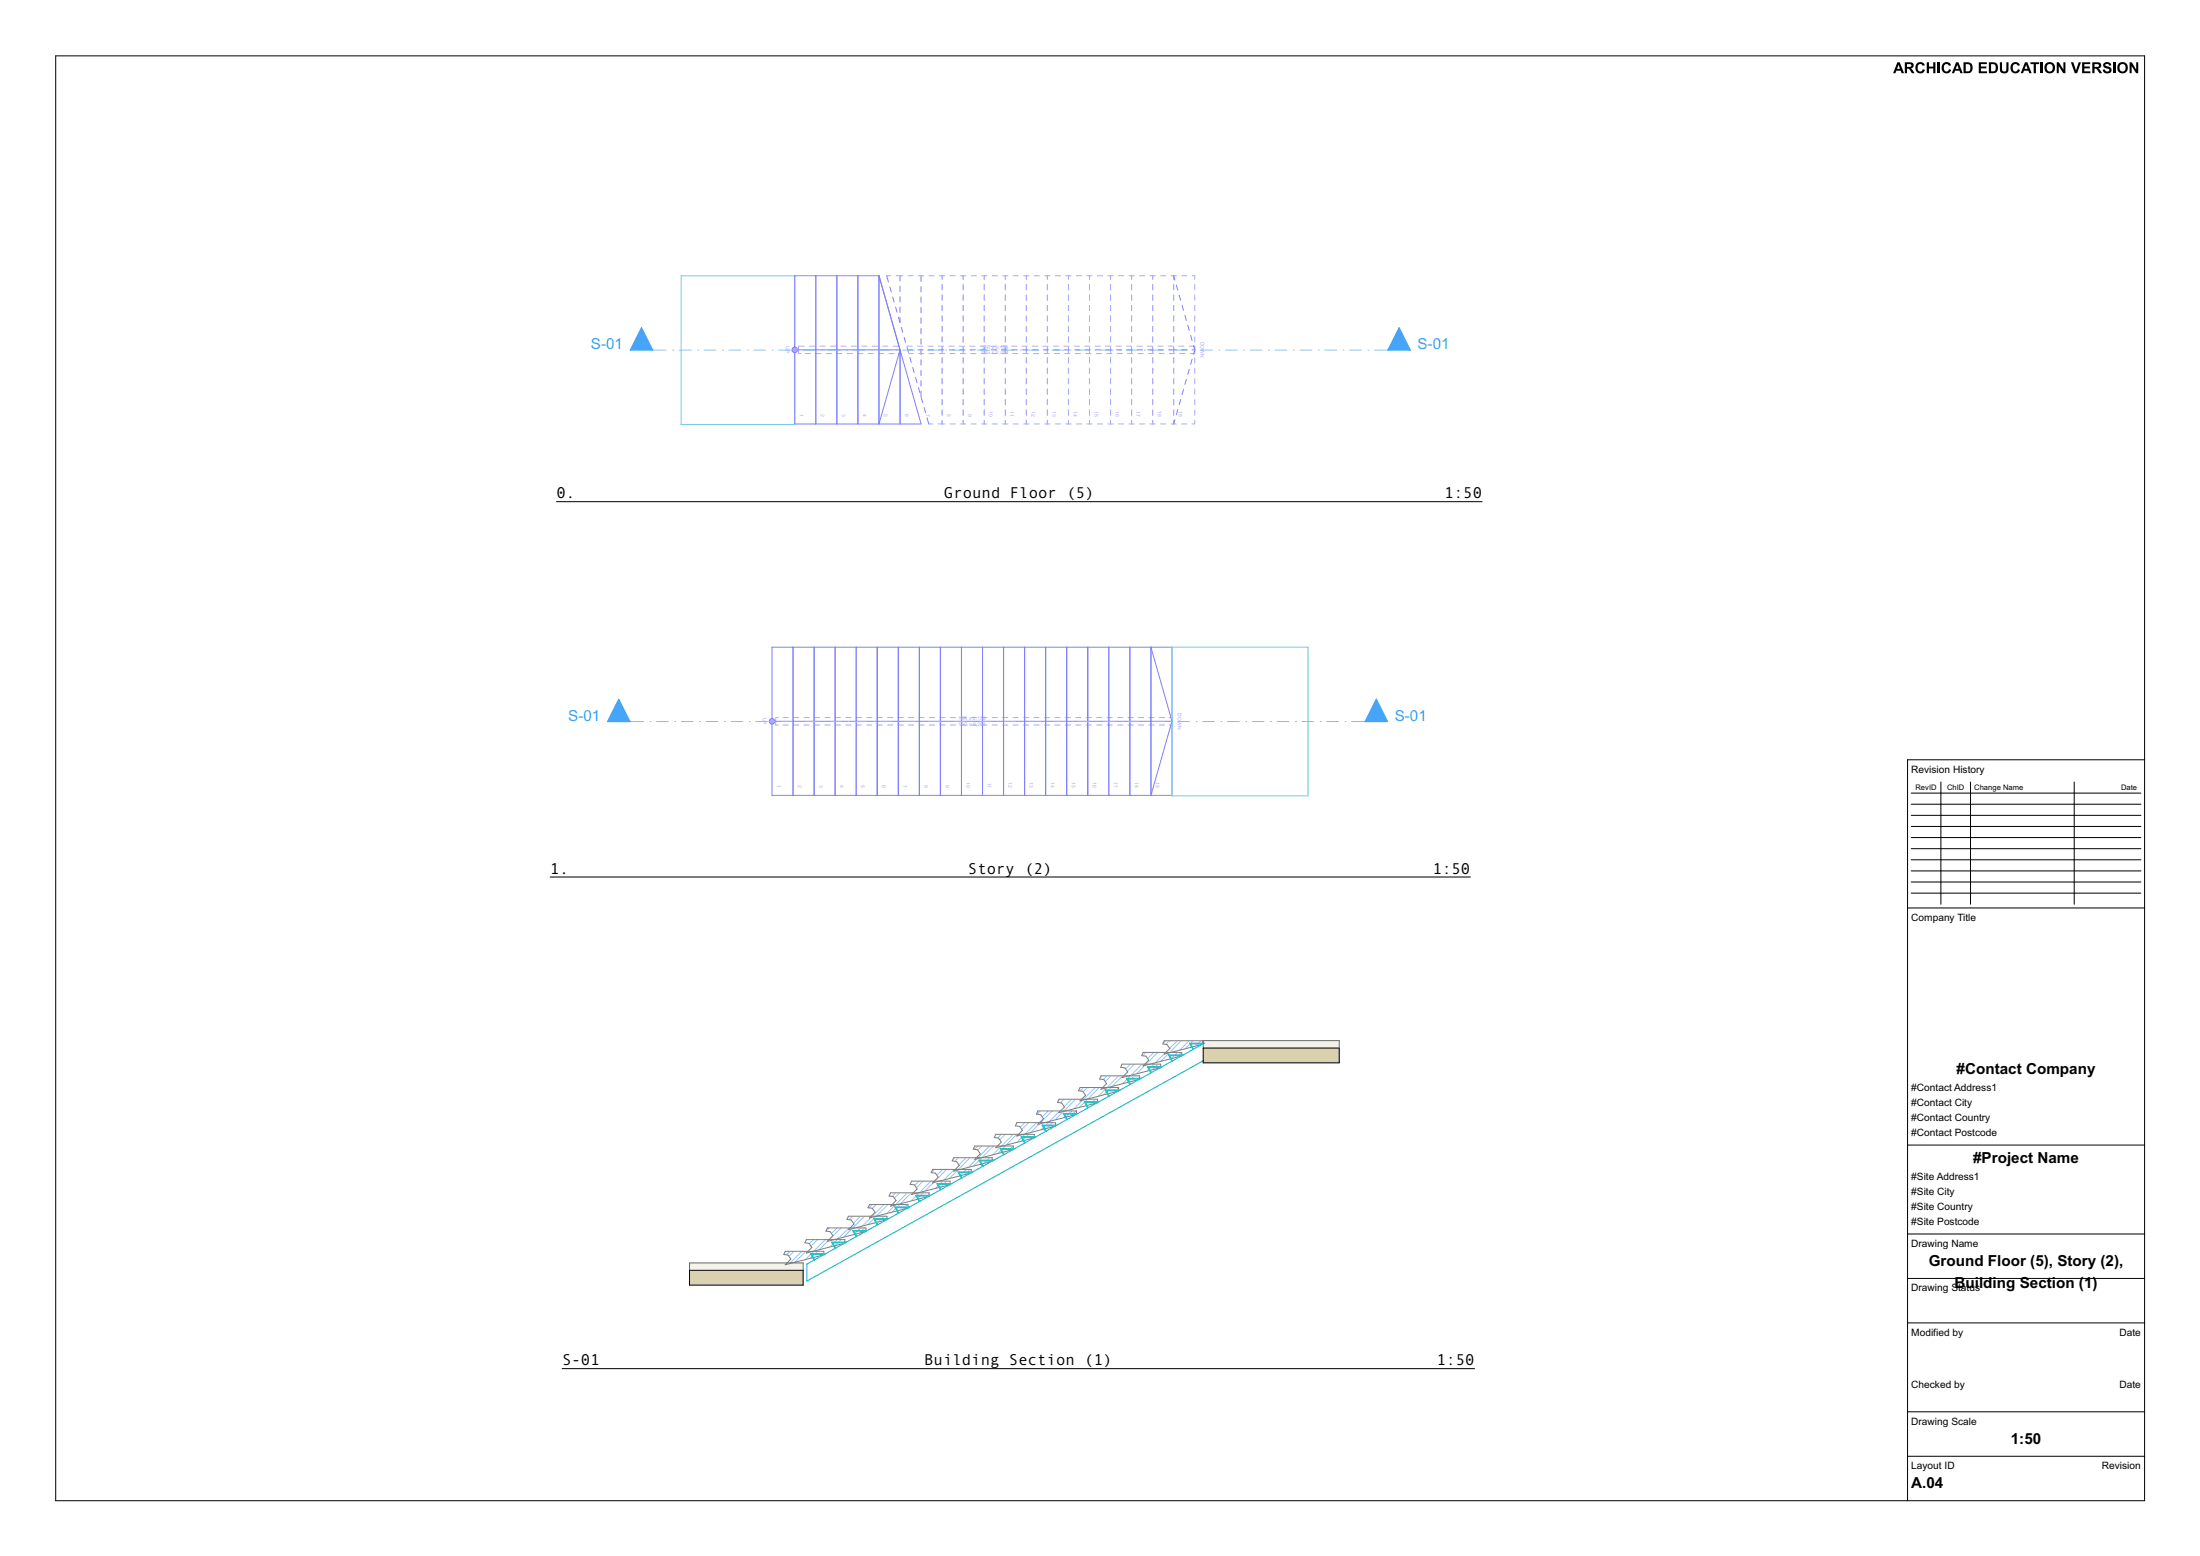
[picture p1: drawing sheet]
<svg xmlns="http://www.w3.org/2000/svg" width="594mm" height="420mm" viewBox="0 0 594 420" stroke-linecap="round" stroke-linejoin="round" font-family="sans-serif">
<path d="M515 205.1h64M515 245.1h64M515 309.1h64M515 333.1h64M515 357.1h64M515 345.1h64M515 393.1h64M515 381.1h64" fill="none" stroke="#000" stroke-width=".27"/>
<path d="M516 211.1h62v33h-62z" fill-rule="evenodd" fill="#fff"/>
<g fill="none" stroke="#000" stroke-width=".27">
<path d="M15 15.1h564v390h-564zM515 205.1v200M516 214.1h62M516 217.1h62M524 211.1v33M532 211.1v33M560 211.1v33M516 220.1h62M516 223.1h62M516 226.1h62M516 229.1h62M516 232.1h62"/>
<path d="M516 235.1h62M516 238.1h62M516 241.1h62"/>
</g>
<!-- layer: Structural - Bearing -->
<path d="M183.9 74.4h30.7v40.2h-30.7z" fill="none" stroke="#71cebe" stroke-width=".27"/>
<g fill="none" stroke="#aaf" stroke-width=".27">
<path d="M239.4 74.4h1.1M241.9 74.4h1.8M243 74.4v1.4M243 77.3v1.4M245.1 74.4h1.5M248 74.4h1.4M248.7 74.4v1.6M248.7 77.4v1.4M250.8 74.4h1.4M253.6 74.4h1.5M254.4 74.4v1M254.4 76.8v1.4"/>
<path d="M254.4 79.6v1.4M256.5 74.4h1.4M259.3 74.4h1.5M260.1 74.4v1M260.1 76.8v1.4M260.1 79.6v1.4M262.2 74.4h1.4M265 74.4h1.5M265.7 74.4v1M265.7 76.8v1.4M265.7 79.6v1.4M267.9 74.4h1.4"/>
<path d="M270.7 74.4h1.5M271.4 74.4v1M271.4 76.8v1.4M271.4 79.6v1.4M273.6 74.4h1.4M276.4 74.4h1.4M277.1 74.4v1M277.1 76.8v1.4M277.1 79.6v1.4M279.2 74.4h1.5M282.1 74.4h1.4M282.8 74.4v1"/>
<path d="M282.8 76.8v1.4M282.8 79.6v1.4M284.9 74.4h1.4M287.8 74.4h1.4M288.5 74.4v1M288.5 76.8v1.4M288.5 79.6v1.4M290.6 74.4h1.4M293.4 74.4h1.5M294.2 74.4v1M294.2 76.8v1.4M294.2 79.6v1.4"/>
<path d="M296.3 74.4h1.4M299.1 74.4h1.5M299.8 74.4v1M299.8 76.8v1.4M299.8 79.6v1.4M302 74.4h1.4M304.8 74.4h1.5M305.5 74.4v1M305.5 76.8v1.4M305.5 79.6v1.4M307.7 74.4h1.4M310.5 74.4h1.4"/>
<path d="M311.2 74.4v1M311.2 76.8v1.4M311.2 79.6v1.4M313.4 74.4h1.4M316.2 74.4h1.4M316.9 74.4v1M316.9 76.8v1.4M316.9 79.6v1.4M319 74.4h1.4M321.9 74.4h.7v1M322.6 76.8v1.4M322.6 79.6v1.4"/>
<path d="M217.2 93.4h-1.6v2h.7M217.4 95.4h1.5M218.6 93.4h1.4M220.3 95.4h1.4M221.4 93.4h1.4M223.1 95.4h1.4M224.2 93.4h1.4M225.9 95.4h1.4M227 93.4h1.4M228.7 95.4h1.4M229.9 93.4h1.4M231.6 95.4h1.4"/>
<path d="M232.7 93.4h1.4M234.4 95.4h1.4M235.5 93.4h1.4M237.2 95.4h1.4M238.3 93.4h1.4M240 95.4h1.4M241.1 93.4h1.6M242.6 95.4h.7M243 80.1v1.4M243 82.9v1.4M243 85.7v1.4M244.8 93.4h1.5"/>
<path d="M245.4 95.4h1.2M247.7 93.4h1.4M248 95.4h1.4M248.7 80.2v1.4M248.7 83v1.4M248.7 85.8v1.5M248.7 88.7v1.4M248.7 91.5v1.4M248.7 94.3v1.4M248.7 97.1v1.4M248.7 100v1.4M250.5 93.4h1.4"/>
<path d="M250.8 95.4h1.4M253.4 93.4h1.4M253.6 95.4h1.4M254.4 82.4v1.5M254.4 85.3v1.4M254.4 88.1v1.4M254.4 90.9v1.4M254.4 93.7v1.4M254.4 96.6v1.4M254.4 99.4v1.4M256.2 93.4h1.4M256.5 95.4h1.4"/>
<path d="M259 93.4h1.4M259.3 95.4h1.4M260.1 82.4v1.5M260.1 85.3v1.4M260.1 88.1v1.4M260.1 90.9v1.4M260.1 93.7v1.4M260.1 96.6v1.4M260.1 99.4v1.4M261.8 93.4h1.4M262.1 95.4h1.4M264.6 93.4h1.5"/>
<path d="M264.9 95.4h1.4M265.7 82.4v1.5M265.7 85.3v1.4M265.7 88.1v1.4M265.7 90.9v1.4M265.7 93.7v1.4M265.7 96.6v1.4M265.7 99.4v1.4M267.5 93.4h1.4M267.7 95.4h1.5M270.3 93.4h1.4M270.6 95.4h1.4"/>
<path d="M271.4 82.4v1.5M271.4 85.3v1.4M271.4 88.1v1.4M271.4 90.9v1.4M271.4 93.7v1.4M271.4 96.6v1.4M271.4 99.4v1.4M273.1 93.4h1.4M273.4 95.4h1.4M275.9 93.4h1.4M276.2 95.4h1.4M277.1 82.4v1.5"/>
<path d="M277.1 85.3v1.4M277.1 88.1v1.4M277.1 90.9v1.4M277.1 93.7v1.4M277.1 96.6v1.4M277.1 99.4v1.4M278.8 93.4h1.4M279 95.4h1.4M281.6 93.4h1.4M281.9 95.4h1.4M282.8 82.4v1.5M282.8 85.3v1.4"/>
<path d="M282.8 88.1v1.4M282.8 90.9v1.4M282.8 93.7v1.4M282.8 96.6v1.4M282.8 99.4v1.4M284.4 93.4h1.4M284.7 95.4h1.4M287.2 93.4h1.4M287.5 95.4h1.4M288.5 82.4v1.5M288.5 85.3v1.4M288.5 88.1v1.4"/>
<path d="M288.5 90.9v1.4M288.5 93.7v1.4M288.5 96.6v1.4M288.5 99.4v1.4M290 93.4h1.5M290.3 95.4h1.4M292.9 93.4h1.4M293.1 95.4h1.5M294.2 82.4v1.5M294.2 85.3v1.4M294.2 88.1v1.4M294.2 90.9v1.4"/>
<path d="M294.2 93.7v1.4M294.2 96.6v1.4M294.2 99.4v1.4M295.7 93.4h1.4M296 95.4h1.4M298.5 93.4h1.4M298.8 95.4h1.4M299.8 82.4v1.5M299.8 85.3v1.4M299.8 88.1v1.4M299.8 90.9v1.4M299.8 93.7v1.4"/>
<path d="M299.8 96.6v1.4M299.8 99.4v1.4M301.3 93.4h1.4M301.6 95.4h1.4M304.2 93.4h1.4M304.4 95.4h1.4M305.5 82.4v1.5M305.5 85.3v1.4M305.5 88.1v1.4M305.5 90.9v1.4M305.5 93.7v1.4M305.5 96.6v1.4"/>
<path d="M305.5 99.4v1.4M307 93.4h1.4M307.3 95.4h1.4M309.8 93.4h1.4M310.1 95.4h1.4M311.2 82.4v1.5M311.2 85.3v1.4M311.2 88.1v1.4M311.2 90.9v1.4M311.2 93.7v1.4M311.2 96.6v1.4M311.2 99.4v1.4"/>
<path d="M312.6 93.4h1.4M312.9 95.4h1.4M315.4 93.4h1.5M315.7 95.4h1.4M316.9 82.4v1.5M316.9 85.3v1.4M316.9 88.1v1.4M316.9 90.9v1.4M316.9 93.7v1.4M316.9 96.6v1.4M316.9 99.4v1.4M318.3 93.4h1.4"/>
<path d="M318.5 95.4h1.5M321.1 93.4h1.5v2h-1.2M322.6 82.4v1.5M322.6 85.3v1.4M322.6 88.1v1.4M322.6 90.9v1.4M322.6 96.6v1.4M322.6 99.4v1.4M248.7 102.8v1.4M248.7 105.6v1.5M250.8 114.4h1.1M253.3 114.4h1.8"/>
<path d="M254.4 102.2v1.4M254.4 105v1.4M254.4 107.8v1.5M254.4 110.7v1.4M254.4 113.5v.9M256.5 114.4h1.4M259.3 114.4h1.5M260.1 102.2v1.4M260.1 105v1.4M260.1 107.8v1.5M260.1 110.7v1.4M260.1 113.5v.9"/>
<path d="M262.2 114.4h1.4M265 114.4h1.5M265.7 102.2v1.4M265.7 105v1.4M265.7 107.8v1.5M265.7 110.7v1.4M265.7 113.5v.9M267.9 114.4h1.4M270.7 114.4h1.5M271.4 102.2v1.4M271.4 105v1.4M271.4 107.8v1.5"/>
<path d="M271.4 110.7v1.4M271.4 113.5v.9M273.6 114.4h1.4M276.4 114.4h1.4M277.1 102.2v1.4M277.1 105v1.4M277.1 107.8v1.5M277.1 110.7v1.4M277.1 113.5v.9M279.2 114.4h1.5M282.1 114.4h1.4M282.8 102.2v1.4"/>
<path d="M282.8 105v1.4M282.8 107.8v1.5M282.8 110.7v1.4M282.8 113.5v.9M284.9 114.4h1.4M287.8 114.4h1.4M288.5 102.2v1.4M288.5 105v1.4M288.5 107.8v1.5M288.5 110.7v1.4M288.5 113.5v.9M290.6 114.4h1.4"/>
<path d="M293.4 114.4h1.5M294.2 102.2v1.4M294.2 105v1.4M294.2 107.8v1.5M294.2 110.7v1.4M294.2 113.5v.9M296.3 114.4h1.4M299.1 114.4h1.5M299.8 102.2v1.4M299.8 105v1.4M299.8 107.8v1.5M299.8 110.7v1.4"/>
<path d="M299.8 113.5v.9M302 114.4h1.4M304.8 114.4h1.5M305.5 102.2v1.4M305.5 105v1.4M305.5 107.8v1.5M305.5 110.7v1.4M305.5 113.5v.9M307.7 114.4h1.4M310.5 114.4h1.4M311.2 102.2v1.4M311.2 105v1.4"/>
<path d="M311.2 107.8v1.5M311.2 110.7v1.4M311.2 113.5v.9M313.4 114.4h1.4M316.2 114.4h1.4M316.9 102.2v1.4M316.9 105v1.4M316.9 107.8v1.5M316.9 110.7v1.4M316.9 113.5v.9M319 114.4h1.4M322.6 102.2v1.4"/>
<path d="M322.6 105v1.4M322.6 107.8v1.5M322.6 110.7v1.4M322.6 113.5v.9h-.7"/>
</g>
<g fill="none" stroke="#8080ff" stroke-width=".27">
<path d="M214.6 74.4h22.7l11.4 40h-34.1zM220.3 74.4v40M226 74.4v40M231.6 74.4v40M237.3 74.4v40M239.4 74.4l.5 1.7M240.3 77.5l.3 1.3M214.6 94.4h28.4v20M241 80.2l.4 1.3M241.8 82.9l.4 1.4M242.6 85.6l.4 1.4M243.3 88.3l.4 1.4"/>
<path d="M244.1 91l.4 1.4M244.9 93.8l.4 1.3M245.1 94.4h1.3M245.7 96.5l.3 1.3M246.4 99.2l.4 1.3M247.8 94.4h1.4M250.7 94.4h1.4M253.5 94.4h1.4M256.3 94.4h1.4M259.1 94.4h1.4M261.9 94.4h1.5M264.8 94.4h1.4"/>
<path d="M267.6 94.4h1.4M270.4 94.4h1.4M273.2 94.4h1.4M276.1 94.4h1.4M278.9 94.4h1.4M281.7 94.4h1.4M284.5 94.4h1.4M287.3 94.4h1.5M290.2 94.4h1.4M293 94.4h1.4M295.8 94.4h1.4M298.6 94.4h1.4"/>
<path d="M301.5 94.4h1.4M304.3 94.4h1.4M307.1 94.4h1.4M309.9 94.4h1.4M312.7 94.4h1.5M315.6 94.4h2M319 94.4h1.4M321.9 94.4h.7M247.2 101.9l.4 1.4M248 104.6l.4 1.4M248.8 107.3l.3 1.4M249.5 110l.4 1.4"/>
<path d="M250.3 112.8l.5 1.6"/>
</g>
<circle cx="214.6" cy="94.4" r=".75" fill="#aaf"/>
<g fill="none" stroke="#8080ff" stroke-width=".27">
<path d="M237.3 74.4l5.7 20-5.7 20M316.9 74.4l.3 1.2M317.6 77l.4 1.3M318.4 79.7l.4 1.3M319.2 82.4l.4 1.4M319.9 85.1l.4 1.4M320.7 87.8l.4 1.4M321.1 99.7l-.4 1.3M321.5 90.5l.4 1.4M321.9 97l-.4 1.3M322.3 93.3l.3 1.1-.3 1.2M317.2 113.3l-.3 1.1"/>
<path d="M318 110.5l-.4 1.4M318.8 107.8l-.4 1.4M319.6 105.1l-.4 1.4M320.3 102.4l-.4 1.4"/>
<circle cx="214.6" cy="94.4" r=".75"/>
</g>
<!-- layer: Marker - Section -->
<g fill="none" stroke="#80c2ff" stroke-width=".27">
<path d="M176.2 94.5h3.7M181.6 94.5h.1M183.4 94.5h3.2M188.3 94.5h.1M190.1 94.5h3.2M195.1 94.5h.1M196.8 94.5h3.2M201.8 94.5h.1M203.5 94.5h3.2M208.5 94.5h.1M210.2 94.5h3.2M215.2 94.5h.1"/>
<path d="M216.9 94.5h3.2M221.9 94.5h.1M223.6 94.5h3.2M228.6 94.5h.1M230.3 94.5h3.2M235.3 94.5h.1M237 94.5h3.2M242 94.5h.1M243.7 94.5h3.2M248.7 94.5h.1M250.4 94.5h3.2M255.4 94.5h.1"/>
<path d="M257.1 94.5h3.2M262.1 94.5h.1M263.8 94.5h3.2M268.8 94.5h.1M270.5 94.5h3.2M275.5 94.5h.1M277.2 94.5h3.2M282.2 94.5h.1M284 94.5h3.1M288.9 94.5h.1M290.7 94.5h3.1M295.6 94.5h.1"/>
<path d="M297.4 94.5h3.1M302.3 94.5h.1M304.1 94.5h3.1M309 94.5h.1M310.8 94.5h3.1M315.7 94.5h.1M317.5 94.5h3.1M322.4 94.5h.1M324.2 94.5h3.1M329.1 94.5h.1M330.9 94.5h3.1M335.8 94.5h.1"/>
<path d="M337.6 94.5h3.1M342.5 94.5h.1M344.3 94.5h3.2M349.2 94.5h.1M351 94.5h3.2M355.9 94.5h.1M357.7 94.5h3.2M362.6 94.5h.1M364.4 94.5h3.2M369.3 94.5h.1M371.1 94.5h3.7"/>
</g>
<path d="M173.2 88.5l3 6h-6z" fill="#40a5ff"/>
<path d="M173.2 88.5l3 6h-6z" fill="none" stroke="#40a5ff" stroke-width=".35"/>
<path d="M377.8 88.5l3 6h-6z" fill="#40a5ff"/>
<path d="M377.8 88.5l3 6h-6z" fill="none" stroke="#40a5ff" stroke-width=".35"/>
<g fill="none" stroke="#aaf" stroke-width=".27">
<path d="M210.2 193.7h-.8v2h.8M211.4 195.7h1.4M211.4 193.7h1.4M214.3 195.7h1.4M214.3 193.7h1.4M217.1 195.7h1.4M217.1 193.7h1.4M219.9 195.7h1.4M219.9 193.7h1.4M222.7 195.7h1.4M222.7 193.7h1.4M225.5 195.7h1.5"/>
<path d="M225.5 193.7h1.5M228.4 195.7h1.4M228.4 193.7h1.4M231.2 195.7h1.4M231.2 193.7h1.4M234 195.7h1.4M234 193.7h1.4M236.8 195.7h1.4M236.8 193.7h1.4M239.7 195.7h1.4M239.7 193.7h1.4M242.5 195.7h1.4"/>
<path d="M242.5 193.7h1.4M245.3 195.7h1.4M245.3 193.7h1.4M248.1 195.7h1.4M248.1 193.7h1.4M250.9 195.7h1.5M250.9 193.7h1.5M253.8 195.7h1.4M253.8 193.7h1.4M256.6 195.7h1.4M256.6 193.7h1.4M259.4 195.7h1.4"/>
<path d="M259.4 193.7h1.4M262.2 195.7h1.4M262.2 193.7h1.4M265.1 195.7h1.4M265.1 193.7h1.4M267.9 195.7h1.4M267.9 193.7h1.4M270.7 195.7h1.4M270.7 193.7h1.4M273.5 195.7h1.4M273.5 193.7h1.4M276.3 195.7h1.5"/>
<path d="M276.3 193.7h1.5M279.2 195.7h1.4M279.2 193.7h1.4M282 195.7h1.4M282 193.7h1.4M284.8 195.7h1.4M284.8 193.7h1.4M287.6 195.7h1.4M287.6 193.7h1.4M290.5 195.7h1.4M290.5 193.7h1.4M293.3 195.7h1.4"/>
<path d="M293.3 193.7h1.4M296.1 195.7h1.4M296.1 193.7h1.4M298.9 195.7h1.4M298.9 193.7h1.4M301.7 195.7h1.5M301.7 193.7h1.5M304.6 195.7h1.4M304.6 193.7h1.4M307.4 195.7h1.4M307.4 193.7h1.4M310.2 195.7h1.4"/>
<path d="M310.2 193.7h1.4M313 195.7h1.4M313 193.7h1.4M315.7 193.7h.7v2h-.7"/>
</g>
<g fill="none" stroke="#8080ff" stroke-width=".27">
<path d="M208.4 174.7h108v40h-108zM214.1 174.7v40M219.8 174.7v40M225.5 174.7v40M231.2 174.7v40M236.9 174.7v40M242.5 174.7v40M248.2 174.7v40M253.9 174.7v40M259.6 174.7v40M265.3 174.7v40M271 174.7v40"/>
<path d="M276.6 174.7v40M282.3 174.7v40M288 174.7v40M293.7 174.7v40M299.4 174.7v40M305.1 174.7v40M310.8 174.7v40M208.4 194.7h108"/>
</g>
<circle cx="208.4" cy="194.7" r=".75" fill="#aaf"/>
<g fill="none" stroke="#8080ff" stroke-width=".27">
<path d="M310.8 174.7l5.6 20-5.6 20"/>
<circle cx="208.4" cy="194.7" r=".75"/>
</g>
<!-- layer: Structural - Bearing -->
<path d="M316.4 174.7h36.8v40.1h-36.8z" fill="none" stroke="#71cebe" stroke-width=".27"/>
<!-- layer: Marker - Section -->
<g fill="none" stroke="#80c2ff" stroke-width=".27">
<path d="M170.1 194.8h3.6M175.5 194.8h.1M177.3 194.8h3.1M182.2 194.8h.1M184 194.8h3.1M188.9 194.8h.1M190.7 194.8h3.1M195.6 194.8h.1M197.4 194.8h3.1M202.3 194.8h.1M204.1 194.8h3.1M209 194.8h.1"/>
<path d="M210.8 194.8h3.1M215.7 194.8h.1M217.5 194.8h3.2M222.4 194.8h.1M224.2 194.8h3.2M229.1 194.8h.1M230.9 194.8h3.2M235.8 194.8h.1M237.6 194.8h3.2M242.5 194.8h.1M244.3 194.8h3.2M249.2 194.8h.1"/>
<path d="M251 194.8h3.2M255.9 194.8h.1M257.7 194.8h3.2M262.6 194.8h.1M264.4 194.8h3.2M269.3 194.8h.1M271.1 194.8h3.2M276 194.8h.1M277.8 194.8h3.2M282.7 194.8h.1M284.5 194.8h3.2M289.4 194.8h.1"/>
<path d="M291.2 194.8h3.2M296.1 194.8h.1M297.9 194.8h3.2M302.8 194.8h.1M304.6 194.8h3.2M309.6 194.8h.1M311.3 194.8h3.2M316.3 194.8h.1M318 194.8h3.2M323 194.8h.1M324.7 194.8h3.2M329.7 194.8h.1"/>
<path d="M331.4 194.8h3.2M336.4 194.8h.1M338.1 194.8h3.2M343.1 194.8h.1M344.8 194.8h3.2M349.8 194.8h.1M351.5 194.8h3.2M356.5 194.8h.1M358.2 194.8h3.2M363.2 194.8h.1M364.9 194.8h3.7"/>
</g>
<path d="M167.1 188.8l3 6h-6z" fill="#40a5ff"/>
<path d="M167.1 188.8l3 6h-6z" fill="none" stroke="#40a5ff" stroke-width=".35"/>
<path d="M371.6 188.8l3 6h-6z" fill="#40a5ff"/>
<path d="M371.6 188.8l3 6h-6z" fill="none" stroke="#40a5ff" stroke-width=".35"/>
<path d="M212 337.8h10.4v.9l-10.4 2.7 1.5-1.5-.7-1.1-1.2-.2z" fill-rule="evenodd" fill="#fff"/>
<path d="M213.3 337.8l-.9 .9M214.4 337.8l-1.4 1.3M216.5 337.8l-3.3 3.3M217.6 337.8l-3 2.9M219.7 337.8l-2.3 2.2M220.7 337.8l-1.8 1.8M222.4 338.2l-.7 .7" fill="none" stroke="#97cbff" stroke-width=".27"/>
<path d="M217.7 334.6h10.4v1l-10.4 2.6 1.5-1.5-.7-1.1-1.2-.1z" fill-rule="evenodd" fill="#fff"/>
<path d="M219.7 334.6l-1.2 1.1M220.7 334.6l-1.7 1.8M222.8 334.6l-3.1 3.1M223.9 334.6l-2.7 2.7M226 334.6l-2 2M227.1 334.6l-1.7 1.6" fill="none" stroke="#97cbff" stroke-width=".27"/>
<path d="M223.4 331.4h10.4v1l-10.4 2.7 1.5-1.6-.8-1-1.1-.2z" fill-rule="evenodd" fill="#fff"/>
<path d="M223.9 331.4l-.9 .9M226 331.4l-1.5 1.6M227.1 331.4l-3.6 3.6M229.2 331.4l-2.9 2.9M230.2 331.4l-2.5 2.6M232.4 331.4l-1.8 1.8M233.4 331.4l-1.4 1.5" fill="none" stroke="#97cbff" stroke-width=".27"/>
<path d="M229.1 328.3h10.4v.9l-10.4 2.7 1.5-1.5-.8-1.1-1.1-.1z" fill-rule="evenodd" fill="#fff"/>
<path d="M229.2 328.3l-.2 .1M230.2 328.3l-.9 .9M232.3 328.3l-1.9 1.9M233.4 328.3l-3.4 3.4M235.5 328.3l-2.6 2.6M236.6 328.3l-2.3 2.3M238.7 328.3l-1.6 1.5M239.5 328.6l-.9 .9" fill="none" stroke="#97cbff" stroke-width=".27"/>
<path d="M234.8 325.1h10.4v1l-10.5 2.7 1.6-1.6-.8-1.1-1.1-.1z" fill-rule="evenodd" fill="#fff"/>
<path d="M235.5 325.1l-.9 .9M236.6 325.1l-1.1 1.1M238.7 325.1l-3.5 3.5M239.7 325.1l-3.1 3.2M241.9 325.1l-2.5 2.5M242.9 325.1l-2 2.1M245 325.1l-1.3 1.4M245.2 326.1h-.1" fill="none" stroke="#97cbff" stroke-width=".27"/>
<path d="M240.5 322h10.4v.9l-10.5 2.7 1.5-1.5-.7-1.1-1.2-.2z" fill-rule="evenodd" fill="#fff"/>
<path d="M241.8 322l-.9 .9M242.9 322l-1.4 1.4M245 322l-3.3 3.3M246.1 322l-3 2.9M248.2 322l-2.2 2.2M249.3 322l-1.9 1.8M250.9 322.5l-.6 .6" fill="none" stroke="#97cbff" stroke-width=".27"/>
<path d="M246.1 318.8h10.4v1l-10.4 2.6 1.5-1.5-.7-1.1-1.2-.1z" fill-rule="evenodd" fill="#fff"/>
<path d="M248.2 318.8l-1.2 1.2M249.2 318.8l-1.8 1.8M251.4 318.8l-3.1 3.1M252.4 318.8l-2.7 2.7M254.5 318.8l-1.9 2M255.6 318.8l-1.6 1.6" fill="none" stroke="#97cbff" stroke-width=".27"/>
<path d="M251.8 315.7h10.4v.9l-10.4 2.7 1.5-1.5-.7-1.1-1.2-.2z" fill-rule="evenodd" fill="#fff"/>
<path d="M252.4 315.7l-.9 .8M254.5 315.7l-1.6 1.5M255.6 315.7l-3.6 3.5M257.7 315.7l-2.8 2.8M258.8 315.7l-2.5 2.4M260.9 315.7l-1.8 1.7M261.9 315.7l-1.3 1.3" fill="none" stroke="#97cbff" stroke-width=".27"/>
<path d="M257.5 312.5h10.4v1l-10.4 2.6 1.5-1.5-.8-1.1-1.1-.1z" fill-rule="evenodd" fill="#fff"/>
<path d="M257.7 312.5l-.3 .3M258.7 312.5l-.9 1M260.9 312.5l-2 2M261.9 312.5l-3.3 3.3M264 312.5l-2.6 2.6M265.1 312.5l-2.3 2.2M267.2 312.5l-1.5 1.5M267.9 312.9l-.8 .8" fill="none" stroke="#97cbff" stroke-width=".27"/>
<path d="M263.2 309.3h10.4v1l-10.4 2.7 1.5-1.6-.8-1-1.1-.2z" fill-rule="evenodd" fill="#fff"/>
<path d="M264 309.3l-.9 .9M265.1 309.3l-1.1 1.1M267.2 309.3l-3.5 3.5M268.3 309.3l-3.2 3.2M270.4 309.3l-2.4 2.4M271.4 309.3l-2 2.1M273.6 309.3l-1.3 1.3" fill="none" stroke="#97cbff" stroke-width=".27"/>
<path d="M268.9 306.2h10.4v.9l-10.5 2.7 1.6-1.5-.8-1.1-1.1-.2z" fill-rule="evenodd" fill="#fff"/>
<path d="M270.4 306.2l-1 1M271.4 306.2l-1.5 1.5M273.5 306.2l-3.2 3.2M274.6 306.2l-2.9 2.9M276.7 306.2l-2.2 2.1M277.8 306.2l-1.8 1.8M279.3 306.8l-.5 .5" fill="none" stroke="#97cbff" stroke-width=".27"/>
<path d="M274.6 303h10.4v1l-10.5 2.6 1.5-1.5-.7-1.1-1.1-.1z" fill-rule="evenodd" fill="#fff"/>
<path d="M274.6 303h-.1M276.7 303l-1.2 1.3M277.8 303l-1.9 1.9M279.9 303l-3.1 3.1M280.9 303l-2.6 2.7M283.1 303l-2 2M284.1 303l-1.6 1.6" fill="none" stroke="#97cbff" stroke-width=".27"/>
<path d="M280.2 299.9h10.4v.9l-10.4 2.7 1.5-1.5-.7-1.1-1.2-.2z" fill-rule="evenodd" fill="#fff"/>
<path d="M280.9 299.9l-.9 .9M283 299.9l-1.6 1.6M284.1 299.9l-3.5 3.5M286.2 299.9l-2.8 2.8M287.3 299.9l-2.5 2.4M289.4 299.9l-1.7 1.7M290.5 299.9l-1.4 1.3" fill="none" stroke="#97cbff" stroke-width=".27"/>
<path d="M285.9 296.7h10.4v1l-10.4 2.6 1.5-1.5-.7-1.1-1.2-.1z" fill-rule="evenodd" fill="#fff"/>
<path d="M286.2 296.7l-.5 .5M287.3 296.7l-1 1M289.4 296.7l-2 2M290.4 296.7l-3.3 3.3M292.6 296.7l-2.6 2.6M293.6 296.7l-2.2 2.2M295.7 296.7l-1.5 1.5M296.3 297.2l-.6 .6" fill="none" stroke="#97cbff" stroke-width=".27"/>
<path d="M291.6 293.5h10.4v1l-10.4 2.7 1.5-1.5-.7-1.1-1.2-.2z" fill-rule="evenodd" fill="#fff"/>
<path d="M292.5 293.5l-.9 1M293.6 293.5l-1.2 1.2M295.7 293.5l-3.4 3.5M296.8 293.5l-3.1 3.1M298.9 293.5l-2.4 2.4M300 293.5l-2 2M302 293.6l-1.2 1.2" fill="none" stroke="#97cbff" stroke-width=".27"/>
<path d="M297.3 290.4h10.4v.9l-10.4 2.7 1.5-1.5-.8-1.1-1.1-.1z" fill-rule="evenodd" fill="#fff"/>
<path d="M298.9 290.4l-1 1M299.9 290.4l-1.5 1.5M302.1 290.4l-3.3 3.2M303.1 290.4l-2.9 2.9M305.2 290.4l-2.1 2.1M306.3 290.4l-1.8 1.8M307.7 291.1l-.3 .3" fill="none" stroke="#97cbff" stroke-width=".27"/>
<path d="M303 287.2h10.4v1l-10.5 2.7 1.6-1.6-.8-1-1.1-.2z" fill-rule="evenodd" fill="#fff"/>
<path d="M303.1 287.2l-.2 .2M305.2 287.2l-1.3 1.3M306.3 287.2l-2 2M308.4 287.2l-3 3M309.5 287.2l-2.7 2.7M311.6 287.2l-1.9 1.9M312.6 287.2l-1.5 1.6" fill="none" stroke="#97cbff" stroke-width=".27"/>
<path d="M308.7 284.1h10.4v.9l-10.5 2.7 1.6-1.5-.8-1.1-1.1-.2z" fill-rule="evenodd" fill="#fff"/>
<path d="M309.4 284.1l-.9 .9M311.6 284.1l-1.7 1.7M312.6 284.1l-3.5 3.5M314.7 284.1l-2.7 2.8M315.8 284.1l-2.4 2.4M317.9 284.1l-1.7 1.7M319 284.1l-1.3 1.3" fill="none" stroke="#97cbff" stroke-width=".27"/>
<path d="M314.3 280.9h10.4v1l-10.4 2.6 1.5-1.5-.7-1.1-1.2-.1z" fill-rule="evenodd" fill="#fff"/>
<path d="M314.7 280.9l-.7 .7M315.8 280.9l-1 1M317.9 280.9l-2.1 2.1M319 280.9l-3.3 3.3M321.1 280.9l-2.6 2.6M322.1 280.9l-2.2 2.2M324.3 280.9l-1.5 1.5M324.7 281.5l-.5 .5" fill="none" stroke="#97cbff" stroke-width=".27"/>
<path d="M321.2 281.6h4l-.4 .2h-3.3l.8 1.4-.2 .1z" fill-rule="evenodd" fill="#fff"/>
<path d="M321.5 281.6l-.2 .2M322.2 283l-.2 .1M323.6 281.6l-.2 .2M324.6 281.6l-.2 .2" fill="none" stroke="#97cbff" stroke-width=".27"/>
<path d="M218.8 338.4h4l-.3 .2h-3.3l.8 1.4-.2 .1z" fill-rule="evenodd" fill="#fff"/>
<path d="M219 338.4l-.1 .1M219.4 339.1l-.1 .1M220.1 338.4l-.2 .2M222.2 338.4l-.2 .2" fill="none" stroke="#97cbff" stroke-width=".27"/>
<path d="M224.5 335.3h4l-.3 .2h-3.3l.7 1.4-.1 .1z" fill-rule="evenodd" fill="#fff"/>
<path d="M225 335.7l-.2 .1M225.3 336.3l-.1 .2M225.3 335.3l-.2 .2M226.4 335.3l-.2 .2" fill="none" stroke="#97cbff" stroke-width=".27"/>
<path d="M230.2 332.1h4l-.3 .2h-3.3l.7 1.4-.1 .1z" fill-rule="evenodd" fill="#fff"/>
<path d="M230.9 332.9l-.2 .2M231.3 333.6l-.2 .1M231.7 332.1l-.2 .2M232.7 332.1l-.2 .2" fill="none" stroke="#97cbff" stroke-width=".27"/>
<path d="M235.9 329h4l-.4 .2h-3.3l.8 1.4-.2 .1z" fill-rule="evenodd" fill="#fff"/>
<path d="M235.9 329h.1M236.8 330.2l-.1 .1M238 329l-.2 .2M239.1 329l-.2 .2" fill="none" stroke="#97cbff" stroke-width=".27"/>
<path d="M241.6 325.8h4l-.4 .2h-3.3l.8 1.4-.2 .1z" fill-rule="evenodd" fill="#fff"/>
<path d="M242 326.1l-.2 .1M242.2 325.8l-.2 .2M244.4 325.8l-.2 .2M245.4 325.8l-.2 .2" fill="none" stroke="#97cbff" stroke-width=".27"/>
<path d="M247.3 322.6h4l-.4 .2h-3.3l.8 1.4-.2 .1z" fill-rule="evenodd" fill="#fff"/>
<path d="M247.5 322.6l-.1 .2M247.9 323.3l-.2 .2M248.6 322.6l-.2 .2M250.7 322.6l-.2 .2" fill="none" stroke="#97cbff" stroke-width=".27"/>
<path d="M252.9 319.5h4l-.3 .2h-3.3l.8 1.4-.2 .1z" fill-rule="evenodd" fill="#fff"/>
<path d="M253.4 319.9l-.1 .2M253.9 319.5l-.2 .2M254.9 319.5l-.2 .2M253.8 320.6l-.1 .2" fill="none" stroke="#97cbff" stroke-width=".27"/>
<path d="M258.6 316.3h4l-.3 .2h-3.3l.8 1.4-.2 .1z" fill-rule="evenodd" fill="#fff"/>
<path d="M259.3 317.2l-.1 .1M259.7 317.9l-.1 .1M260.2 316.3l-.2 .2M261.3 316.3l-.2 .2" fill="none" stroke="#97cbff" stroke-width=".27"/>
<path d="M264.3 313.2h4l-.3 .2h-3.3l.7 1.4-.1 .1z" fill-rule="evenodd" fill="#fff"/>
<path d="M264.4 313.2h.1M265.3 314.5l-.2 .1M266.5 313.2l-.2 .2M267.6 313.2l-.2 .2" fill="none" stroke="#97cbff" stroke-width=".27"/>
<path d="M270 310h4l-.4 .2h-3.3l.8 1.4-.2 .1z" fill-rule="evenodd" fill="#fff"/>
<path d="M270.4 310.4l-.1 .1M270.8 310l-.2 .2M272.9 310l-.2 .2M273.9 310v.1" fill="none" stroke="#97cbff" stroke-width=".27"/>
<path d="M275.7 306.9h4l-.4 .2h-3.3l.8 1.4-.2 .1z" fill-rule="evenodd" fill="#fff"/>
<path d="M276 306.9l-.2 .2M276.3 307.6l-.1 .2M277.1 306.9l-.2 .2M279.2 306.9l-.2 .2" fill="none" stroke="#97cbff" stroke-width=".27"/>
<path d="M281.4 303.7h4l-.4 .2h-3.3l.8 1.4-.2 .1z" fill-rule="evenodd" fill="#fff"/>
<path d="M281.9 304.2l-.2 .1M282.3 304.9l-.2 .1M282.4 303.7l-.2 .2M283.4 303.7l-.2 .2" fill="none" stroke="#97cbff" stroke-width=".27"/>
<path d="M287.1 300.5h4l-.4 .2h-3.3l.8 1.4-.2 .1z" fill-rule="evenodd" fill="#fff"/>
<path d="M287.8 301.5l-.2 .1M288.7 300.5l-.2 .2M289.8 300.5l-.2 .2" fill="none" stroke="#97cbff" stroke-width=".27"/>
<path d="M292.7 297.4h4l-.3 .2h-3.3l.8 1.4-.2 .1z" fill-rule="evenodd" fill="#fff"/>
<path d="M292.9 297.4l-.1 .1M293.7 298.7l-.1 .2M295.1 297.4l-.2 .2M296.1 297.4l-.2 .2" fill="none" stroke="#97cbff" stroke-width=".27"/>
<path d="M298.4 294.2h4l-.3 .2h-3.3l.7 1.4-.1 .1z" fill-rule="evenodd" fill="#fff"/>
<path d="M298.9 294.6l-.2 .2M299.3 294.2l-.2 .2M301.4 294.2l-.2 .2" fill="none" stroke="#97cbff" stroke-width=".27"/>
<path d="M304.1 291.1h4l-.4 .2h-3.3l.8 1.4-.2 .1z" fill-rule="evenodd" fill="#fff"/>
<path d="M304.6 291.1l-.3 .3M304.8 291.9l-.2 .1M305.6 291.1l-.2 .2M307.7 291.1l-.2 .2" fill="none" stroke="#97cbff" stroke-width=".27"/>
<path d="M309.8 287.9h4l-.4 .2h-3.3l.8 1.4-.2 .1z" fill-rule="evenodd" fill="#fff"/>
<path d="M310.3 288.5l-.1 .1M310.7 289.2l-.1 .1M310.9 287.9l-.2 .2M312 287.9l-.2 .2" fill="none" stroke="#97cbff" stroke-width=".27"/>
<path d="M315.5 284.7h4l-.4 .2h-3.3l.8 1.4-.2 .1z" fill-rule="evenodd" fill="#fff"/>
<path d="M316.3 285.7l-.2 .2M317.2 284.7l-.2 .2M318.3 284.7l-.2 .2" fill="none" stroke="#97cbff" stroke-width=".27"/>
<path d="M217.9 341.2l107-59.4v4.5l-107 59.5z" fill-rule="evenodd" fill="#fff"/>
<!-- layer: Structural - Bearing -->
<path d="M186.2 342.9h30.7v4h-30.7z" fill-rule="evenodd" fill="#dad1ae"/>
<path d="M186.2 340.9h30.7v2h-30.7z" fill-rule="evenodd" fill="#f5f3e9"/>
<path d="M324.9 282.9h36.7v4h-36.7z" fill-rule="evenodd" fill="#dad1ae"/>
<path d="M324.9 280.9h36.7v2h-36.7z" fill-rule="evenodd" fill="#f5f3e9"/>
<g fill="none" stroke="#7f7f7f" stroke-width=".27">
<path d="M280.2 299.9h10.4v.9l-10.4 2.7 1.5-1.5-.7-1.1-1.2-.2zM285.9 296.7h10.4v1l-10.4 2.6 1.5-1.5-.7-1.1-1.2-.1zM291.6 293.5h10.4v1l-10.4 2.7 1.5-1.5-.7-1.1-1.2-.2zM297.3 290.4h10.4v.9l-10.4 2.7 1.5-1.5-.8-1.1-1.1-.1zM303 287.2h10.4v1l-10.5 2.7 1.6-1.6-.8-1-1.1-.2zM308.7 284.1h10.4v.9l-10.5 2.7 1.6-1.5-.8-1.1-1.1-.2zM314.3 280.9h10.4v1l-10.4 2.6 1.5-1.5-.7-1.1-1.2-.1zM246.1 318.8h10.4v1l-10.4 2.6 1.5-1.5-.7-1.1-1.2-.1zM251.8 315.7h10.4v.9l-10.4 2.7 1.5-1.5-.7-1.1-1.2-.2zM257.5 312.5h10.4v1l-10.4 2.6 1.5-1.5-.8-1.1-1.1-.1zM263.2 309.3h10.4v1l-10.4 2.7 1.5-1.6-.8-1-1.1-.2zM268.9 306.2h10.4v.9l-10.5 2.7 1.6-1.5-.8-1.1-1.1-.2z"/>
<path d="M274.6 303h10.4v1l-10.5 2.6 1.5-1.5-.7-1.1-1.1-.1zM212 337.8h10.4v.9l-10.4 2.7 1.5-1.5-.7-1.1-1.2-.2zM217.7 334.6h10.4v1l-10.4 2.6 1.5-1.5-.7-1.1-1.2-.1zM223.4 331.4h10.4v1l-10.4 2.7 1.5-1.6-.8-1-1.1-.2zM229.1 328.3h10.4v.9l-10.4 2.7 1.5-1.5-.8-1.1-1.1-.1zM234.8 325.1h10.4v1l-10.5 2.7 1.6-1.6-.8-1.1-1.1-.1zM240.5 322h10.4v.9l-10.5 2.7 1.5-1.5-.7-1.1-1.2-.2z"/>
</g>
<g fill="none" stroke="#00bfbf" stroke-width=".27">
<path d="M296.4 297.6h-3.3l.8 1.4M296.7 297.4h-4l1 1.7M299.4 295.9l-22.6 12.6M299.5 295.8l-.1 .1M302.1 294.4h-3.3l.7 1.4M302.4 294.2h-4l1 1.7M307.7 291.3h-3.3l.8 1.4M308.1 291.1h-4l.9 1.7M313.4 288.1h-3.3l.8 1.4M313.8 287.9h-4l.9 1.7M319.1 284.9h-3.3l.8 1.4M319.5 284.7h-4l.9 1.7"/>
<path d="M324.8 281.8l-25.3 14M324.8 281.8h-3.3l.8 1.4M324.9 286.3l-107 59.5v-4.6l1.9-1.1M324.9 281.8l.3-.2h-4l.9 1.7M324.9 281.8h-.1M324.9 281.8v1.1M256.6 319.7h-3.3l.8 1.4M256.9 319.5h-4l1 1.7M259.8 317.9l-17.1 9.5M262.3 316.5h-3.3l.8 1.4M262.6 316.3h-4l1 1.7M268 313.4h-3.3l.7 1.4"/>
<path d="M268.3 313.2h-4l1 1.7M270.9 311.7l-11.1 6.2M271.1 311.6l-.2 .1M273.6 310.2h-3.3l.8 1.4M274 310h-4l.9 1.7M276.6 308.6l-5.5 3M276.8 308.5l-.2 .1M279.3 307.1h-3.3l.8 1.4M279.7 306.9h-4l.9 1.7M285 303.9h-3.3l.8 1.4M285.4 303.7h-4l.9 1.7M290.7 300.7h-3.3l.8 1.4"/>
<path d="M291.1 300.5h-4l.9 1.7M222.5 338.6h-3.3l.8 1.4M222.8 338.4h-4l1 1.7M228.2 335.5h-3.3l.7 1.4M228.5 335.3h-4l1 1.7M233.9 332.3h-3.3l.7 1.4M234.2 332.1h-4l1 1.7M239.5 329.2h-3.3l.8 1.4M239.9 329h-4l.9 1.7M242.5 327.5l-22.5 12.5M242.7 327.4l-.2 .1M245.2 326h-3.3l.8 1.4"/>
<path d="M245.6 325.8h-4l.9 1.7M250.9 322.8h-3.3l.8 1.4M251.3 322.6h-4l.9 1.7M220 340l-.2 .1"/>
</g>
<!-- layer: Structural - Bearing -->
<path d="M324.9 281.8v-.9h36.7v2M186.2 342.9v-2h30.7v2" fill="none" stroke="#6a6a6a" stroke-width=".27"/>
<path d="M324.9 282.9h36.7v4h-36.7zM186.2 342.9h30.7v4h-30.7z" fill="none" stroke="#000" stroke-width=".27"/>
<path d="M150.3 135.4h249.9M148.5 236.7h248.5M151.8 369.4h246.3" fill="none" stroke="#000" stroke-width=".27"/>
<g fill="#000">
<path d="M512.3 16.8h.6l1.2 3h-.7l-.2-.7h-1.2l-.2 .7h-.7zM512.6 17.5l-.4 1.1h.8z" fill-rule="evenodd"/>
<path d="M514.3 16.8h1.2a.85 .85 0 0 1 1.2 .6 .85 .85 0 0 1-.8 1.1l1 1.3h-.7l-.4-.7a.79 .79 0 0 0-.9-.6v1.3h-.6zM514.9 17.3v.8h.4a.47 .47 0 0 0 .7-.1 .47 .47 0 0 0 0-.6 .47 .47 0 0 0-.7-.1z" fill-rule="evenodd"/>
<path d="M517.5 17.2a1.28 1.28 0 0 1 2.2 .4l-.6 .2a.72 .72 0 0 0-.9-.5 .72 .72 0 0 0-.4 1 .72 .72 0 0 0 .4 1 .72 .72 0 0 0 .9-.6l.6 .2a1.37 1.37 0 0 1-1.8 .8 1.37 1.37 0 0 1-.7-1.9z" fill-rule="evenodd"/>
<path d="M520.2 16.8h.6v1.2h1.2v-1.2h.6v3h-.6v-1.3h-1.2v1.3h-.6z" fill-rule="evenodd"/>
<path d="M523.2 16.8h.5v3h-.5z" fill-rule="evenodd"/>
<path d="M524.6 17.2a1.27 1.27 0 0 1 2.2 .4l-.6 .2a.72 .72 0 0 0-.9-.5 .72 .72 0 0 0-.5 1 .72 .72 0 0 0 .5 1 .72 .72 0 0 0 .9-.6l.6 .2a1.37 1.37 0 0 1-1.8 .8 1.37 1.37 0 0 1-.7-1.9z" fill-rule="evenodd"/>
<path d="M528.1 16.8h.7l1.1 3h-.6l-.3-.7h-1.1l-.3 .7h-.6zM528.4 17.5l-.4 1.1h.8z" fill-rule="evenodd"/>
<path d="M530.1 16.8h1.1a1.48 1.48 0 0 1 1.4 1.5 1.48 1.48 0 0 1-1.3 1.5h-1.2zM530.7 17.3v2a1.04 1.04 0 0 0 1.3-.7 1.04 1.04 0 0 0-.5-1.3z" fill-rule="evenodd"/>
<path d="M534.3 16.8h2.1v.5h-1.6v.7h1.5v.5h-1.5v.8h1.7v.5h-2.2z" fill-rule="evenodd"/>
<path d="M537 16.8h1.1a1.48 1.48 0 0 1 1.4 1.5 1.48 1.48 0 0 1-1.4 1.5h-1.1zM537.6 17.3v2a1.05 1.05 0 0 0 1.2-.5 1.05 1.05 0 0 0-.2-1.3z" fill-rule="evenodd"/>
<path d="M540 16.8h.5v1.6a.64 .64 0 0 0 .6 .9 .64 .64 0 0 0 .6-.9v-1.6h.6v1.6a1.19 1.19 0 0 1-1.2 1.4 1.19 1.19 0 0 1-1.1-1.4z" fill-rule="evenodd"/>
<path d="M543.2 17.2a1.28 1.28 0 0 1 2.2 .4l-.6 .2a.72 .72 0 0 0-.9-.5 .72 .72 0 0 0-.5 1 .72 .72 0 0 0 .5 1 .72 .72 0 0 0 .9-.6l.6 .2a1.38 1.38 0 0 1-1.9 .8 1.38 1.38 0 0 1-.6-1.9z" fill-rule="evenodd"/>
<path d="M546.7 16.8h.7l1.1 3h-.6l-.3-.7h-1.1l-.3 .7h-.6zM547 17.5l-.4 1.1h.8z" fill-rule="evenodd"/>
<path d="M548.2 16.8h2.4v.5h-.9v2.5h-.6v-2.5h-.9z" fill-rule="evenodd"/>
<path d="M550.9 16.8h.6v3h-.6z" fill-rule="evenodd"/>
<path d="M552 18.2a1.5 1.5 0 0 1 3 0 1.5 1.5 0 0 1-3 0zM552.8 17.5a.95 .95 0 0 0-.1 1.4 .95 .95 0 0 0 1.4 0 .95 .95 0 0 0 0-1.3 .95 .95 0 0 0-1.3-.1z" fill-rule="evenodd"/>
<path d="M555.3 16.8h.6l1.2 2v-2h.6v3h-.6l-1.2-2v2h-.6z" fill-rule="evenodd"/>
<path d="M559.1 16.8h.7l.7 2.2 .7-2.2h.7l-1.1 3h-.6z" fill-rule="evenodd"/>
<path d="M562.2 16.8h2.2v.5h-1.6v.7h1.4v.5h-1.4v.8h1.6v.5h-2.2z" fill-rule="evenodd"/>
<path d="M564.9 16.8h1.3a.85 .85 0 0 1 1.1 .6 .85 .85 0 0 1-.8 1.1l1.1 1.3h-.7l-.5-.7a.79 .79 0 0 0-.9-.6v1.3h-.6zM565.5 17.3v.8h.5a.45 .45 0 0 0 .6-.1 .45 .45 0 0 0-.1-.6z" fill-rule="evenodd"/>
<path d="M568.1 17.1a1.2 1.2 0 0 1 1.9 .6h-.6a.48 .48 0 0 0-.5-.5 .48 .48 0 0 0-.4 .5l.3 .2a1.03 1.03 0 0 1 1.2 .5 1.03 1.03 0 0 1-.3 1.2 1.26 1.26 0 0 1-2-.8h.6a.55 .55 0 0 0 .6 .6 .55 .55 0 0 0 .5-.7l-.2-.1a.98 .98 0 0 1-1.1-.4 .98 .98 0 0 1 0-1.1z" fill-rule="evenodd"/>
<path d="M570.6 16.8h.6v3h-.6z" fill-rule="evenodd"/>
<path d="M571.7 18.2a1.49 1.49 0 0 1 2.9 0 1.49 1.49 0 0 1-2.9 0zM572.5 17.5a.94 .94 0 0 0-.1 1.4 .94 .94 0 0 0 1.4 0 .94 .94 0 0 0 0-1.3 .94 .94 0 0 0-1.3-.1z" fill-rule="evenodd"/>
<path d="M575 16.8h.6l1.2 2v-2h.5v3h-.6l-1.2-2v2h-.5z" fill-rule="evenodd"/>
</g>
<g font-size="4.2">
<text x="150.3" y="134.5">0.</text>
<text x="254.9" y="134.5">Ground Floor (5)</text>
<text x="390" y="134.5">1:50</text>
<text x="148.5" y="235.8">1.</text>
<text x="261.3" y="235.8">Story (2)</text>
<text x="386.8" y="235.8">1:50</text>
<text x="151.8" y="368.5">S-01</text>
<text x="249.5" y="368.5">Building Section (1)</text>
<text x="388" y="368.5">1:50</text>
</g>
<g font-size="4.1" fill="#40a5ff">
<text x="159.6" y="94.3">S-01</text>
<text x="382.7" y="94.3">S-01</text>
<text x="153.4" y="194.6">S-01</text>
<text x="376.6" y="194.6">S-01</text>
</g>
<g font-size="4.1">
<text x="528.3" y="289.8">#Contact Company</text>
<text x="532.7" y="313.8">#Project Name</text>
<text x="520.8" y="341.8">Ground Floor (5), Story (2),</text>
<text x="527.7" y="347.8">Building Section (1)</text>
<text x="542.9" y="389.8">1:50</text>
<text x="516" y="401.8">A.04</text>
</g>
<g font-size="2.7">
<text x="516" y="208.5">Revision History</text>
<text x="516" y="248.5">Company Title</text>
<text x="516" y="294.6">#Contact Address1</text>
<text x="516" y="298.6">#Contact City</text>
<text x="516" y="302.6">#Contact Country</text>
<text x="516" y="306.5">#Contact Postcode</text>
<text x="516" y="318.6">#Site Address1</text>
<text x="516" y="322.6">#Site City</text>
<text x="516" y="326.6">#Site Country</text>
<text x="516" y="330.5">#Site Postcode</text>
<text x="516" y="336.6">Drawing Name</text>
<text x="516" y="348.6">Drawing Status</text>
<text x="516" y="360.6">Modified by</text>
<text x="572.2" y="360.6">Date</text>
<text x="516" y="374.6">Checked by</text>
<text x="572.2" y="374.6">Date</text>
<text x="516" y="384.6">Drawing Scale</text>
<text x="516" y="396.6">Layout ID</text>
<text x="567.5" y="396.6">Revision</text>
</g>
<g font-size="2.1">
<text x="517.2" y="213.2">RevID</text>
<text x="525.7" y="213.2">ChID</text>
<text x="533" y="213.2">Change Name</text>
<text x="572.7" y="213.2">Date</text>
</g>
<g font-size="1.4" fill="#aaf">
<text x="212.1" y="93.5" transform="rotate(90 212.1 93.5)">UP</text>
<text x="264.8" y="95.7">18G x 0,284</text>
<text x="264.9" y="94.1">19R x 0,158</text>
<text x="324.1" y="92.3" transform="rotate(90 324.1 92.3)">DOWN</text>
<text x="215.9" y="111.7" transform="rotate(90 215.9 111.7)">1</text>
<text x="233" y="111.7" transform="rotate(90 233 111.7)">4</text>
<text x="238.7" y="111.7" transform="rotate(90 238.7 111.7)">5</text>
<text x="244.4" y="111.7" transform="rotate(90 244.4 111.7)">6</text>
<text x="250" y="111.7" transform="rotate(90 250 111.7)">7</text>
<text x="255.7" y="111.7" transform="rotate(90 255.7 111.7)">8</text>
<text x="261.4" y="111.7" transform="rotate(90 261.4 111.7)">9</text>
<text x="267.1" y="110.9" transform="rotate(90 267.1 110.9)">10</text>
<text x="272.8" y="111" transform="rotate(90 272.8 111)">11</text>
<text x="278.5" y="110.9" transform="rotate(90 278.5 110.9)">12</text>
<text x="284.2" y="110.9" transform="rotate(90 284.2 110.9)">13</text>
<text x="289.8" y="110.9" transform="rotate(90 289.8 110.9)">14</text>
<text x="295.5" y="110.9" transform="rotate(90 295.5 110.9)">15</text>
<text x="301.2" y="110.9" transform="rotate(90 301.2 110.9)">16</text>
<text x="306.9" y="110.9" transform="rotate(90 306.9 110.9)">17</text>
<text x="312.6" y="110.9" transform="rotate(90 312.6 110.9)">18</text>
<text x="318.3" y="110.9" transform="rotate(90 318.3 110.9)">19</text>
<text x="206" y="193.7" transform="rotate(90 206 193.7)">UP</text>
<text x="258.7" y="195.9">18G x 0,28</text>
<text x="258.7" y="194.4">19R x 0,15</text>
<text x="265.4" y="194.4">8</text>
<text x="265.4" y="195.9">4</text>
<text x="318" y="192.5" transform="rotate(90 318 192.5)">DOWN</text>
<text x="209.8" y="211.9" transform="rotate(90 209.8 211.9)">1</text>
<text x="215.5" y="211.9" transform="rotate(90 215.5 211.9)">2</text>
<text x="226.8" y="211.9" transform="rotate(90 226.8 211.9)">4</text>
<text x="232.5" y="211.9" transform="rotate(90 232.5 211.9)">5</text>
<text x="238.2" y="211.9" transform="rotate(90 238.2 211.9)">6</text>
<text x="243.9" y="211.9" transform="rotate(90 243.9 211.9)">7</text>
<text x="249.6" y="211.9" transform="rotate(90 249.6 211.9)">8</text>
<text x="255.3" y="211.9" transform="rotate(90 255.3 211.9)">9</text>
<text x="261" y="211.2" transform="rotate(90 261 211.2)">10</text>
<text x="266.6" y="211.3" transform="rotate(90 266.6 211.3)">11</text>
<text x="272.3" y="211.2" transform="rotate(90 272.3 211.2)">12</text>
<text x="278" y="211.2" transform="rotate(90 278 211.2)">13</text>
<text x="283.7" y="211.2" transform="rotate(90 283.7 211.2)">14</text>
<text x="289.4" y="211.2" transform="rotate(90 289.4 211.2)">15</text>
<text x="295.1" y="211.2" transform="rotate(90 295.1 211.2)">16</text>
<text x="300.7" y="211.2" transform="rotate(90 300.7 211.2)">17</text>
<text x="306.4" y="211.2" transform="rotate(90 306.4 211.2)">18</text>
<text x="312.1" y="211.2" transform="rotate(90 312.1 211.2)">19</text>
</g>
<text font-size="1.4" fill="#fff" x="13.8" y="404.5">GSEducationalVersion</text>
</svg>
